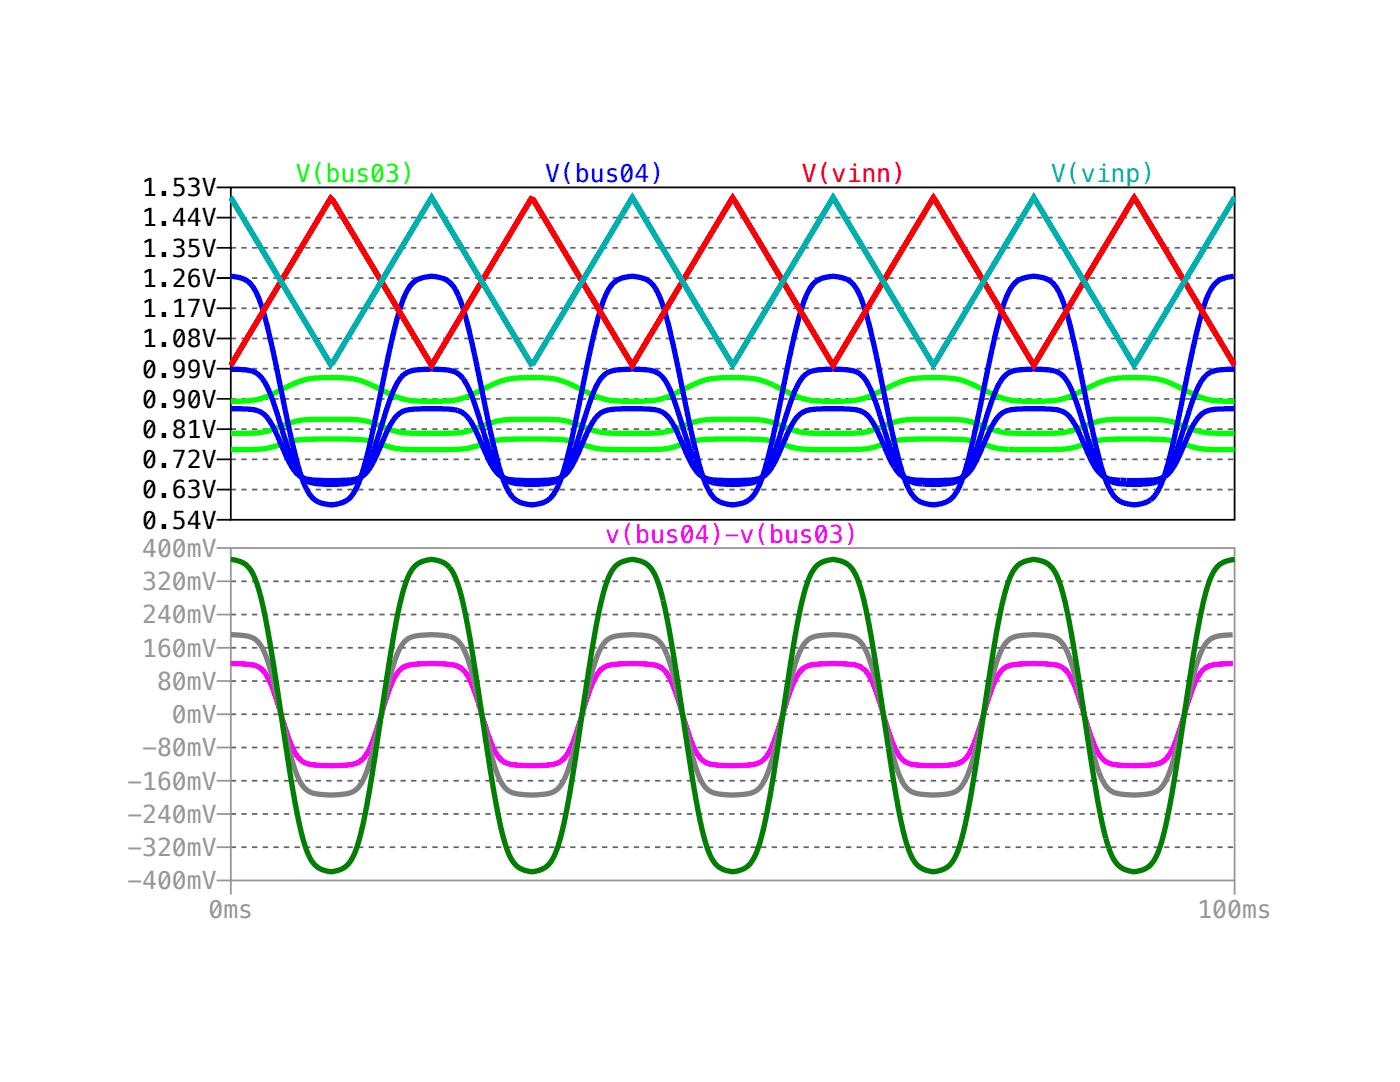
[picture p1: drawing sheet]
<svg xmlns="http://www.w3.org/2000/svg" width="279mm" height="216mm" viewBox="0 0 279 216" stroke-linecap="round" stroke-linejoin="round" font-family="sans-serif">
<g fill="none" stroke="#969696" stroke-width=".35">
<path d="M43.2 116h2.9M43.2 109.4h2.9M46.1 109.4h200.3v66.3h-200.3zM43.2 135.9h2.9M43.2 129.3h2.9M43.2 122.6h2.9M43.2 155.8h2.9M43.2 149.2h2.9M43.2 142.5h2.9M43.2 175.7h2.9v2.8M43.2 169.1h2.9M43.2 162.4h2.9"/>
<path d="M246.4 175.7v2.8"/>
</g>
<g fill="none" stroke="#646464" stroke-width=".35" stroke-dasharray="1.1 1.1" stroke-linecap="butt">
<path d="M46.1 55.5h200.3M46.1 49.5h200.3M46.1 43.4h200.3M46.1 79.6h200.3M46.1 73.6h200.3M46.1 67.5h200.3M46.1 61.5h200.3M46.1 97.7h200.3M46.1 91.7h200.3M46.1 85.6h200.3M46.1 116h200.3M46.1 135.9h200.3"/>
<path d="M46.1 129.3h200.3M46.1 122.6h200.3M46.1 155.8h200.3M46.1 149.2h200.3M46.1 142.5h200.3M46.1 169.1h200.3M46.1 162.4h200.3"/>
</g>
<g fill="none" stroke="#000" stroke-width=".35">
<path d="M43.2 37.4h2.9M46.1 37.4h200.3v66.3h-200.3zM43.2 55.5h2.9M43.2 49.5h2.9M43.2 43.4h2.9M43.2 79.6h2.9M43.2 73.6h2.9M43.2 67.5h2.9M43.2 61.5h2.9M43.2 97.7h2.9M43.2 91.7h2.9M43.2 85.6h2.9"/>
<path d="M43.2 103.7h2.9"/>
</g>
<path d="M46.1 132.4l2.8 .1a4.7 4.7 0 0 1 4.9 3.3l1.5 4.2a63.8 63.8 0 0 0 3.5 10.1 4.7 4.7 0 0 0 4.7 2.6 28.3 28.3 0 0 0 7.6-.4 6.4 6.4 0 0 0 3.1-4l3.5-10.8a8.5 8.5 0 0 1 3-4.4 18.4 18.4 0 0 1 6.7-.7l1.6 .1a4.7 4.7 0 0 1 4.8 3.3l1.6 4.3a61.7 61.7 0 0 0 3.5 10.1 4.7 4.7 0 0 0 4.7 2.5 25.7 25.7 0 0 0 7.7-.5 7.4 7.4 0 0 0 3.2-4.4l3.1-9.8a10.7 10.7 0 0 1 2.7-4.7 10.9 10.9 0 0 1 5.5-.9l2.8 .1a5 5 0 0 1 5.5 3.8l1.2 3.2a66.1 66.1 0 0 0 3.7 10.7 4.7 4.7 0 0 0 4.7 2.5 25.7 25.7 0 0 0 7.7-.5 7.4 7.4 0 0 0 3.1-4.4l3.2-9.8a10.7 10.7 0 0 1 2.7-4.7 10.9 10.9 0 0 1 5.5-.9l2.8 .1a5 5 0 0 1 5.5 3.8l1.1 3.2a66.1 66.1 0 0 0 3.8 10.7 4.7 4.7 0 0 0 4.7 2.5 25.7 25.7 0 0 0 7.7-.5 7.4 7.4 0 0 0 3.1-4.4l3.1-9.8a10.7 10.7 0 0 1 2.8-4.7 10.9 10.9 0 0 1 5.4-.9l2.9 .1a5 5 0 0 1 5.4 3.8l1.2 3.2a66 66 0 0 0 3.7 10.7 4.7 4.7 0 0 0 4.7 2.5 25.7 25.7 0 0 0 7.7-.5 7.4 7.4 0 0 0 3.2-4.4l.7-2.3a57.2 57.2 0 0 1 4-10.9 5 5 0 0 1 4.6-2.1l2-.1" fill="none" stroke="#f0f" stroke-width="1.1" stroke-linecap="butt"/>
<path d="M46.1 126.6l1.6 .1a4.8 4.8 0 0 1 5.1 3.5l.4 1a139.9 139.9 0 0 1 3.9 15.8 38.7 38.7 0 0 0 2.7 8.9 4.7 4.7 0 0 0 4.7 2.7h2.9a5.1 5.1 0 0 0 5.4-3.7l1.6-5 2-8.5a59.3 59.3 0 0 1 3.1-11.4 4.8 4.8 0 0 1 5.1-3.3h3.2a4.8 4.8 0 0 1 5.1 3.5l.4 1a144.3 144.3 0 0 1 3.9 15.9 37.7 37.7 0 0 0 2.7 8.8 4.8 4.8 0 0 0 4.7 2.7h2.8a5.1 5.1 0 0 0 5.5-3.7l1.6-5 1.9-8.5a59.3 59.3 0 0 1 3.1-11.4 4.8 4.8 0 0 1 5.1-3.3h3.2a4.8 4.8 0 0 1 5.1 3.5l.4 1a144.3 144.3 0 0 1 3.9 15.9 37.7 37.7 0 0 0 2.8 8.8 4.8 4.8 0 0 0 4.7 2.7h2.8a5.1 5.1 0 0 0 5.5-3.7l1.5-5 2-8.5a59.3 59.3 0 0 1 3.1-11.4 4.8 4.8 0 0 1 5.1-3.3h3.2a4.8 4.8 0 0 1 5.1 3.5l.4 1a144.4 144.4 0 0 1 3.9 15.9 37.7 37.7 0 0 0 2.7 8.8 4.8 4.8 0 0 0 4.7 2.7h2.9a5.1 5.1 0 0 0 5.4-3.7l1.6-5 1.9-8.5a59.4 59.4 0 0 1 3.2-11.4 4.8 4.8 0 0 1 5.1-3.3h3.2a4.8 4.8 0 0 1 5.1 3.5l.4 1a144.6 144.6 0 0 1 3.9 15.9 37.7 37.7 0 0 0 2.7 8.8 4.8 4.8 0 0 0 4.7 2.7h2.8a5.1 5.1 0 0 0 5.5-3.7l1.6-5 1.9-8.5a59.5 59.5 0 0 1 3.1-11.4 4.8 4.8 0 0 1 5.1-3.3h1.2" fill="none" stroke="#808080" stroke-width="1.1" stroke-linecap="butt"/>
<path d="M46.1 111.6a5.1 5.1 0 0 1 4.7 3.7l.8 2.2a106.3 106.3 0 0 1 2.9 14.8l1.2 7.7a295.3 295.3 0 0 0 4.5 26.4l.4 1.5a10.6 10.6 0 0 0 2.5 5 4.8 4.8 0 0 0 7.6-2.4l.8-2.2a115.7 115.7 0 0 0 3.3-17.1l1.2-7.8a241.7 241.7 0 0 1 4.3-24.7l.4-1.4a8.9 8.9 0 0 1 2.7-4.8 5 5 0 0 1 7.5 2.8l.4 1a81 81 0 0 1 2.9 13.7l1.2 7.5a356.7 356.7 0 0 0 4.7 28.2l.8 2.9a8.3 8.3 0 0 0 2.7 4.6 4.8 4.8 0 0 0 7.1-2.7l.8-2.2a115.7 115.7 0 0 0 3.4-17.1l1.1-7.8a241.8 241.8 0 0 1 4.3-24.7l.4-1.4a8.9 8.9 0 0 1 2.8-4.8 5 5 0 0 1 7.5 2.8l.4 1a81 81 0 0 1 2.9 13.7l1.2 7.5a356.6 356.6 0 0 0 4.7 28.2l.8 2.9a8.3 8.3 0 0 0 2.7 4.6 4.8 4.8 0 0 0 7.1-2.7l.8-2.2a115.7 115.7 0 0 0 3.3-17.1l1.2-7.7a241.8 241.8 0 0 1 4.3-24.8l.4-1.4a8.9 8.9 0 0 1 2.7-4.8 5 5 0 0 1 7.5 2.8l.4 1a81 81 0 0 1 3 13.7l1.1 7.5a356.4 356.4 0 0 0 4.7 28.2l.8 2.9a8.3 8.3 0 0 0 2.8 4.6 4.8 4.8 0 0 0 7.1-2.7l.8-2.2a115.6 115.6 0 0 0 3.3-17.1l1.2-7.7a242 242 0 0 1 4.3-24.8l.4-1.4a8.9 8.9 0 0 1 2.7-4.8 5 5 0 0 1 7.5 2.8l.4 1.1a81.1 81.1 0 0 1 2.9 13.6l1.2 7.5a356.1 356.1 0 0 0 4.7 28.3l.8 2.8a8.3 8.3 0 0 0 2.7 4.6 4.8 4.8 0 0 0 7.1-2.7l.8-2.2a115.4 115.4 0 0 0 3.3-17.1l2.2-14.3a164 164 0 0 1 3.5-19 11.2 11.2 0 0 1 2.6-5.1 6.1 6.1 0 0 1 3.1-1.2" fill="none" stroke="#008000" stroke-width="1.1" stroke-linecap="butt"/>
<path d="M46.1 89.7h2a20.2 20.2 0 0 0 9.4-1.5 39.1 39.1 0 0 1 9.7-.6h.7a21.6 21.6 0 0 1 10 1.6 47.1 47.1 0 0 0 9.9 .5 21.1 21.1 0 0 0 9.8-1.5 38.7 38.7 0 0 1 9.4-.6h.8a22.1 22.1 0 0 1 10.2 1.6 47.1 47.1 0 0 0 9.8 .5 21.1 21.1 0 0 0 9.8-1.5 38.7 38.7 0 0 1 9.5-.6h.8a22.1 22.1 0 0 1 10.1 1.6 47.1 47.1 0 0 0 9.9 .5 21.1 21.1 0 0 0 9.8-1.5 38.7 38.7 0 0 1 9.5-.6h.7a22.1 22.1 0 0 1 10.2 1.6 47.1 47.1 0 0 0 9.9 .5 21.1 21.1 0 0 0 9.8-1.5 38.7 38.7 0 0 1 9.4-.6h.8a21.7 21.7 0 0 1 10 1.6 34.6 34.6 0 0 0 8.4 .5M46.1 86.5h.8a19.4 19.4 0 0 0 9-1.4 19.2 19.2 0 0 1 9.4-1.5h2.1a19.1 19.1 0 0 1 10.1 2 25.9 25.9 0 0 0 9.1 .9h.8a18.9 18.9 0 0 0 10.2-2 26.1 26.1 0 0 1 9-.9h.8a19.1 19.1 0 0 1 10.2 2 25.9 25.9 0 0 0 9.1 .9h.8a18.9 18.9 0 0 0 10.1-2 26.1 26.1 0 0 1 9.1-.9h.8a19.1 19.1 0 0 1 10.2 2 25.9 25.9 0 0 0 9 .9h.8a18.9 18.9 0 0 0 10.2-2 26.1 26.1 0 0 1 9.1-.9h.8a19.1 19.1 0 0 1 10.1 2 25.9 25.9 0 0 0 9.1 .9h.8a18.9 18.9 0 0 0 10.2-2 26.1 26.1 0 0 1 9-.9h.8a19.1 19.1 0 0 1 10.2 2 24.8 24.8 0 0 0 8.6 .9M46.1 80.1a17.3 17.3 0 0 0 10.6-2.6 17 17 0 0 1 10.1-2.2 16.3 16.3 0 0 1 9.6 2.6 17.4 17.4 0 0 0 10.2 2.2 16.7 16.7 0 0 0 10-2.5 17.1 17.1 0 0 1 10.2-2.3 16.3 16.3 0 0 1 9.6 2.6 17.4 17.4 0 0 0 10.3 2.2 16.7 16.7 0 0 0 9.9-2.5 16.8 16.8 0 0 1 10.1-2.3 16.4 16.4 0 0 1 9.8 2.6 17.4 17.4 0 0 0 10.2 2.2 16.7 16.7 0 0 0 10-2.5 16.8 16.8 0 0 1 10.1-2.3 16.4 16.4 0 0 1 9.7 2.6 17.4 17.4 0 0 0 10.3 2.2 16.7 16.7 0 0 0 10-2.5 16.8 16.8 0 0 1 10-2.3 16.4 16.4 0 0 1 9.8 2.6 16.7 16.7 0 0 0 9.8 2.2" fill="none" stroke="#0f0" stroke-width="1.1" stroke-linecap="butt"/>
<path d="M46.1 55.1a5.3 5.3 0 0 1 5.3 3.9l.4 .9a78.2 78.2 0 0 1 3.3 13.1l1 4.8a132.9 132.9 0 0 0 4.1 17.5 9.5 9.5 0 0 0 2.7 4.5 5.8 5.8 0 0 0 7.2-.8 21.5 21.5 0 0 0 3.1-8l2.2-9.7a193.9 193.9 0 0 1 4.7-20.5 10.1 10.1 0 0 1 2.7-4.7 6 6 0 0 1 7.5 .8 21.3 21.3 0 0 1 3 7.6l2.1 9.6a195.1 195.1 0 0 0 4.7 20.7l.4 1.1a6.4 6.4 0 0 0 3.7 4.5 5.6 5.6 0 0 0 7.3-3.8 64.4 64.4 0 0 0 3.4-12.4l1.1-5.7a135.2 135.2 0 0 1 4.3-18.2 8.3 8.3 0 0 1 3-4.5 6.2 6.2 0 0 1 6.7 .7 15.7 15.7 0 0 1 2.9 6.6 391.3 391.3 0 0 1 4.9 22.4 64.1 64.1 0 0 0 3 10.9 6 6 0 0 0 3.5 4 5.6 5.6 0 0 0 7.3-3.8 64.4 64.4 0 0 0 3.3-12.4l1.2-5.7a135.2 135.2 0 0 1 4.3-18.2 8.3 8.3 0 0 1 2.9-4.5 6.2 6.2 0 0 1 6.8 .7 15.7 15.7 0 0 1 2.9 6.6 391.4 391.4 0 0 1 4.9 22.4 64.1 64.1 0 0 0 2.9 10.9 6 6 0 0 0 3.5 4 5.6 5.6 0 0 0 7.4-3.8 64.3 64.3 0 0 0 3.3-12.4l1.2-5.7a135.3 135.3 0 0 1 4.3-18.2 8.3 8.3 0 0 1 2.9-4.5 6.2 6.2 0 0 1 6.7 .7 15.8 15.8 0 0 1 3 6.6 391.9 391.9 0 0 1 4.9 22.4 64 64 0 0 0 2.9 10.9 6 6 0 0 0 3.5 4 5.6 5.6 0 0 0 7.3-3.8 64.2 64.2 0 0 0 3.3-12.4l2.2-10.5a92.2 92.2 0 0 1 3.5-13.9 6.3 6.3 0 0 1 3.5-4.3l2-.4M46.1 73.6l2.4 .2a4.8 4.8 0 0 1 4.7 3.1 78 78 0 0 1 3.9 11.3l.8 2.4a11.8 11.8 0 0 0 2.9 5.1 9.6 9.6 0 0 0 5.1 1l1.8-.1a5.3 5.3 0 0 0 5.7-3.8l1.4-3.6 1.9-6.2a23.3 23.3 0 0 1 3.4-7.7 6 6 0 0 1 4.7-1.6h3.4a5 5 0 0 1 5.3 3.6l1.3 3.6 2 6.2a24.9 24.9 0 0 0 3.3 7.8 5.8 5.8 0 0 0 4.7 1.7h3.4a5 5 0 0 0 5.1-3.4l1.6-4 2.3-7.4a17.3 17.3 0 0 1 3.3-6.9 8.1 8.1 0 0 1 5.3-1.2h2.4a5 5 0 0 1 5.3 3.6l1.4 3.6 1.9 6.2a24.9 24.9 0 0 0 3.4 7.8 5.8 5.8 0 0 0 4.7 1.7h3.4a5 5 0 0 0 5.1-3.4l1.5-4 2.4-7.4a17.3 17.3 0 0 1 3.3-6.9 8.1 8.1 0 0 1 5.3-1.2h2.4a5 5 0 0 1 5.3 3.6l1.4 3.6 1.9 6.2a24.8 24.8 0 0 0 3.3 7.8 5.8 5.8 0 0 0 4.7 1.7h3.4a5 5 0 0 0 5.1-3.4l1.6-4 2.3-7.4a17.3 17.3 0 0 1 3.4-6.9 8.1 8.1 0 0 1 5.2-1.2h2.5a5 5 0 0 1 5.3 3.6l1.3 3.6 2 6.2a24.8 24.8 0 0 0 3.3 7.8 5.8 5.8 0 0 0 4.7 1.7h3.4a5 5 0 0 0 5.1-3.4l1.5-4 2.4-7.4a17.4 17.4 0 0 1 3.3-6.9 8.1 8.1 0 0 1 5.3-1.2l.4-.1M46.1 81.5l2.8 .1a5.3 5.3 0 0 1 5.6 3.6l.4 .8a60 60 0 0 0 3.7 7.8 5.2 5.2 0 0 0 4.7 2l.8 .1a31.1 31.1 0 0 0 7.4-.5 7.2 7.2 0 0 0 3.5-4.2l2.3-5.3a6.9 6.9 0 0 1 3.4-3.9 33.8 33.8 0 0 1 8.3-.4 5.2 5.2 0 0 1 5.4 3.3l.8 1.6a39 39 0 0 0 3.9 7.8 5.9 5.9 0 0 0 4.7 1.5l.8 .1a31.9 31.9 0 0 0 6.7-.4 6.3 6.3 0 0 0 3.6-3.9l2.3-5.3a8.7 8.7 0 0 1 3.1-4.1 18.8 18.8 0 0 1 6.6-.7l2.5 .1a5.1 5.1 0 0 1 5.1 3.3l.8 1.6a39 39 0 0 0 3.9 7.8 5.9 5.9 0 0 0 4.7 1.5l.8 .1a31.9 31.9 0 0 0 6.7-.4 6.3 6.3 0 0 0 3.5-3.9l2.4-5.3a8.7 8.7 0 0 1 3.1-4.1 18.8 18.8 0 0 1 6.5-.7l2.6 .1a5.1 5.1 0 0 1 5.1 3.3l.7 1.6a39 39 0 0 0 4 7.8 5.9 5.9 0 0 0 4.7 1.5l.7 .1a31.9 31.9 0 0 0 6.8-.4 6.3 6.3 0 0 0 3.5-3.9l2.3-5.3a8.7 8.7 0 0 1 3.2-4.1 18.8 18.8 0 0 1 6.5-.7l2.5 .1a5.1 5.1 0 0 1 5.1 3.3l.8 1.6a38.9 38.9 0 0 0 3.9 7.8 5.9 5.9 0 0 0 4.7 1.5l.8 .1a31.9 31.9 0 0 0 6.7-.4 6.3 6.3 0 0 0 3.5-3.9l.4-.8a36.2 36.2 0 0 1 4-7.7 6.5 6.5 0 0 1 5-1.5l2-.1" fill="none" stroke="#00f" stroke-width="1.1" stroke-linecap="butt"/>
<path d="M46.1 72.9l19.9-33.3 .8 .9 19.3 32.4 19.9-33.2 .4 .2 19.8 33 19.8-33.2 .5 .2 19.8 33 19.8-33.2 .5 .2 19.7 33 19.9-33.2 .4 .2 19.8 33M46.1 72.9l19.8-33.2 .7 .5 19.5 32.7 19.9-33.2 .6 .5 19.6 32.7 19.8-33.2 .7 .5 19.6 32.7 19.8-33.2 .7 .5 19.5 32.7 19.9-33.2 .6 .5 19.6 32.7M46.1 72.9l19.8-33.2 .5 .2 19.7 33 19.9-33.2 .4 .2 19.8 33 20-33.5 20.1 33.5 20-33.5 20 33.5 20.1-33.5 20 33.5" fill="none" stroke="#f00" stroke-width="1.1" stroke-linecap="butt"/>
<path d="M46.1 39.4l19.9 33.3 .8-.9 19.3-32.4 19.9 33.2 .4-.2 19.8-33 19.8 33.2 .5-.2 19.8-33 19.8 33.2 .5-.2 19.7-33 19.9 33.2 .4-.2 19.8-33M46.1 39.4l19.8 33.2 .7-.5 19.5-32.7 19.9 33.2 .6-.5 19.6-32.7 19.8 33.2 .7-.5 19.6-32.7 19.8 33.2 .7-.5 19.5-32.7 19.9 33.2 .6-.5 19.6-32.7M46.1 39.4l19.8 33.2 .5-.2 19.7-33 19.9 33.2 .4-.2 19.8-33 20 33.5 20.1-33.5 20 33.5 20-33.5 20.1 33.5 20-33.5" fill="none" stroke="#00afaf" stroke-width="1.1" stroke-linecap="butt"/>
<g font-size="4.9">
<text x="28.4" y="39.2">1.53V</text>
<text x="28.4" y="45.2">1.44V</text>
<text x="28.4" y="51.2">1.35V</text>
<text x="28.4" y="57.2">1.26V</text>
<text x="28.4" y="63.3">1.17V</text>
<text x="28.4" y="69.3">1.08V</text>
<text x="28.4" y="75.3">0.99V</text>
<text x="28.4" y="81.4">0.90V</text>
<text x="28.4" y="87.4">0.81V</text>
<text x="28.4" y="93.4">0.72V</text>
<text x="28.4" y="99.5">0.63V</text>
<text x="28.4" y="105.5">0.54V</text>
</g>
<text font-size="4.9" fill="#0f0" x="59" y="36.3">V(bus03)</text>
<text font-size="4.9" fill="#00f" x="108.8" y="36.3">V(bus04)</text>
<text font-size="4.9" fill="#f00" x="160" y="36.3">V(vinn)</text>
<text font-size="4.9" fill="#00afaf" x="209.8" y="36.3">V(vinp)</text>
<g font-size="4.9" fill="#969696">
<text x="28.4" y="111.1">400mV</text>
<text x="28.4" y="117.8">320mV</text>
<text x="28.4" y="124.4">240mV</text>
<text x="28.4" y="131">160mV</text>
<text x="31.3" y="137.7">80mV</text>
<text x="34.3" y="144.3">0mV</text>
<text x="28.4" y="150.9">-80mV</text>
<text x="25.4" y="157.6">-160mV</text>
<text x="25.4" y="164.2">-240mV</text>
<text x="25.4" y="170.8">-320mV</text>
<text x="25.4" y="177.4">-400mV</text>
<text x="41.6" y="183.1">0ms</text>
<text x="239" y="183.1">100ms</text>
</g>
<text font-size="4.9" fill="#f0f" x="120.8" y="108.3">v(bus04)-v(bus03)</text>
</svg>
